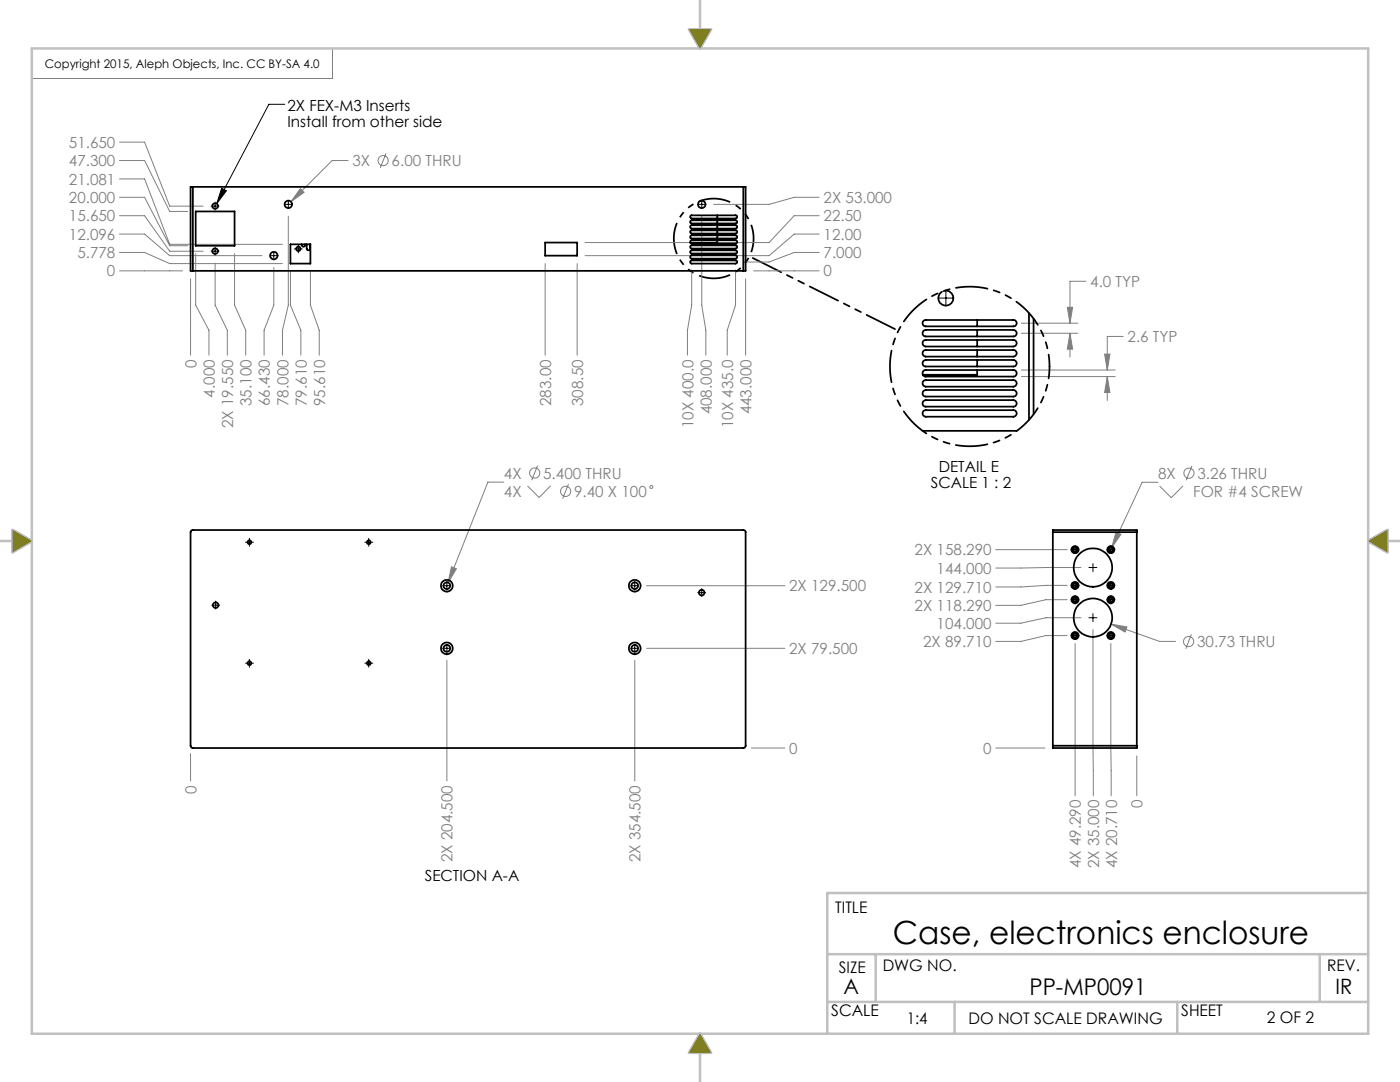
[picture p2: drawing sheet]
<svg xmlns="http://www.w3.org/2000/svg" width="279mm" height="216mm" viewBox="0 0 279 216" stroke-linecap="round" stroke-linejoin="round" font-family="sans-serif">
<path d="M66.4 9.7v6h-60.1" fill="none" stroke="#808080" stroke-width=".2"/>
<g fill="none" stroke="#c0c0c0" stroke-width=".5">
<path d="M139.7 0v5.9M6.3 9.7h266.8v196.6h-266.8zM137.5 5.9h4.4l-2.2 3.8zM0 107.9h2.5M2.5 105.8l3.8 2.1-3.8 2.3zM273.1 107.9l3.8-2.1v4.4zM276.9 107.9h2.5M273.1 178.2h-108v28.1M165.1 199.9h108M165.1 190.4h108M174.8 190.4v9.5M190.5 199.9v6.4"/>
<path d="M234.9 199.9v6.4M263.4 190.4v9.5M139.7 210.1v5.8M139.7 206.3l2.2 3.8h-4.4z"/>
</g>
<path d="M137.5 5.9l2.2 3.8 2.2-3.8zM273 108l3.9-2.2v4.4zM139.7 206.3l2.2 3.8h-4.4zM2.5 105.8l3.8 2.2-3.8 2.2z" fill-rule="evenodd" fill="#808000"/>
<g fill="none" stroke="#808080" stroke-width=".2">
<path d="M23.8 39.4h5.1l5 9.6h3.6M23.8 35.7h5.1l5 13.1h22.5M23.8 32h5.1l5 10.2h3.6M23.8 28.4h5.1l5 12.7h6.6M59.9 37.6l.8 .8-2.6 1.9zM69.5 32h-3.2l-8.2 8.3M77 30.6l-1.1 2.9M163.5 39.4h-5l-5 1.4h-11.1M23.8 54h12.6M23.8 50.4h5.1l5 2.2h22.5M23.8 46.7h5.1l5 4.3h18.4M23.8 43h5.1l5 7.1h6.6"/>
<path d="M38 55.6v15.3M39.1 50.6v10.3l2.6 5v5M42.9 52.5v8.4l2.5 5v5M46.8 50.6v10.3l2.2 5v5M54.6 53.4v7.5l-1.9 5v5M57.5 43.1v17.8l-1.1 5v5M58 54.2v6.7l2 5v5M61.9 54.2v6.7l1.8 5v5M108.8 52.6v18.3M115.2 52.6v18.3M138 53.9v7l-.8 5v5M140.1 43.1v17.8l.8 5v5"/>
<path d="M146.8 53.9v7l-1.7 5v5M148.8 55.6v15.3M150.4 54h13.1M163.5 50.4h-5l-5 1.9h-5.1M163.5 46.7h-5l-5 4.3h-36.7M163.5 43h-5l-5 5.4h-36.7M216.7 56.1h-3.2v8.4M203.8 66.5h11.3M203.8 64.5h11.3M203.8 73.8h18.8M203.8 75.1h18.8M213 61.3h1.1l-.6 3.2z"/>
<path d="M213.5 66.5l.6 3.2h-1.1zM213.5 66.5v4.8M220.5 70.7h1l-.5 3.1zM221 75.1l.5 3.2h-1zM221 75.1v4.8M224.2 67.1h-3.2v6.7M100.5 96.2h-3.1l-8 20M105.3 96.9l2.3 2.4 2.3-2.4M107.3 92.9l-1.2 2.9M113.5 96.6l-1.2 2.9M231.1 96.2h-3.2l-6 13.1M231.4 97l2.4 2.3 2.3-2.3"/>
<path d="M237.9 93l-1.2 2.8M90.1 113.1l1 .4-1.7 2.7zM129 116.9h27.6M198.7 109.7h14.3M213 119.7h-4.3l-5 1.1h-5M213 116.8h-4.3l-5 .3h-5M215.7 113.2l-17 .1M222.7 106.2l1 .4-1.8 2.7zM89.2 131.8v24M126.7 131.8v24M129 129.4h27.6M213 126.8h-4.3l-5 1.2h-5"/>
<path d="M214.6 128.4v30.4M215.7 123.3h-7l-5 1.1h-5M218.1 125.6l.1 33.2M221.7 128.4l.1 30.4M221.7 124.5l3.2 .6-.4 1zM221.7 124.5l9.7 3.5h3.2M237.8 126.6l-1.2 2.9M38 150.4v5.4M149.9 149.3h6.7M198.7 149.3h9.8M226.9 150.8v8"/>
<circle cx="76.5" cy="32.1" r="1.02"/>
<circle cx="106.7" cy="94.4" r="1.03"/>
<circle cx="112.9" cy="98" r="1.02"/>
<circle cx="130" cy="97.2" r=".29"/>
<circle cx="237.3" cy="94.4" r="1.02"/>
<circle cx="237.2" cy="128" r="1.02"/>
</g>
<path d="M150.4 47.6a8 8 0 0 0-11.8-7 8 8 0 0 0-.4 13.7 8 8 0 0 0 12.2-6.3v-.4" fill="none" stroke="#000" stroke-width=".35" stroke-dasharray="6.3 1.3 1.3 1.3 1.3 1.3" stroke-dashoffset="3.6" stroke-linecap="butt"/>
<g fill="none" stroke="#000" stroke-width=".2">
<path d="M44.2 37.6l1 .5-1.9 2.5zM56.8 20.8h-3.1l-10.4 19.8M57.5 40v1.6M140.1 40v1.6M42.1 41.1h1.6M42.1 50.1h1.6M42.9 40.3v1.6M42.9 49.3v1.6M53.9 51h1.6M54.6 50.2v1.6M56.8 40.8h1.5M58.7 49.7h1.6"/>
<path d="M59.5 48.9v1.5M139.2 40.8h1.6M187.2 59.5h3.2M188.8 58v3.1M43 119.9v1.6M49 108.2h1.6M49.8 107.4v1.6M72.8 108.2h1.6M73.6 107.4v1.6M88.4 116.9h1.6M89.2 116.1v1.6M125.9 116.9h1.6"/>
<path d="M126.7 116.1v1.6M139.2 118.3h1.6M140.1 117.4v1.6M213.7 119.7h1.6M213.7 109.7h1.6M213.7 116.8h1.6M214.6 108.9v1.6M214.6 116v1.6M214.6 118.9v1.6M217.3 113.2h1.6M218.1 112.5v1.6M220.9 119.7h1.6"/>
<path d="M220.9 109.7h1.6M220.9 116.8h1.6M221.7 108.9v1.6M221.7 116v1.6M221.7 118.9v1.6M42.3 120.8h1.6M49 132.3h1.6M49.8 131.6v1.5M72.8 132.3h1.6M73.6 131.6v1.5M88.4 129.4h1.6M89.2 128.6v1.6"/>
<path d="M125.9 129.4h1.6M126.7 128.6v1.6M213.7 126.8h1.6M214.6 126v1.6M217.3 123.3h1.6M218.1 122.4v1.6M220.9 126.8h1.6M221.7 126v1.6"/>
</g>
<path d="M149.6 51.1l29.7 14.9" fill="none" stroke="#000" stroke-width=".35" stroke-dasharray="6.3 1.3 1.3 1.3 1.3 1.3" stroke-dashoffset="-.7"/>
<path d="M44.2 37.6l1 .5-1.9 2.5z" fill="#000"/>
<path d="M90.1 113.1l-.7 3.1 1.7-2.7zM221.7 124.5l2.8 1.6 .4-1zM222.7 106.2l-.8 3.1 1.8-2.7zM59.9 37.6l-1.8 2.7 2.6-1.9zM213.5 66.5l.6 3.2h-1.1zM213 61.3h1.1l-.6 3.2zM220.5 70.7h1l-.5 3.1zM221 75.1l.5 3.2h-1z" fill="#808080"/>
<g fill="none" stroke="#000" stroke-width=".35">
<path d="M38.5 37.3h-.5v16.7h.5M38.5 37.3v16.7M38.5 37.3h109.8M148.3 37.3h.5v16.7h-.5M148.3 37.3v16.7M38.5 54h109.8M39.1 42.2h7.7v6.8h-7.7zM58 48.8h3.9v3.8h-3.9zM60.2 48.8a.35 .35 0 0 0 .3 .4 .35 .35 0 0 0 .4-.4M61.2 48.8v.8a.34 .34 0 0 0 .3 .3 .34 .34 0 0 0 .4-.3v-.8M108.8 48.4h6.4v2.6h-6.4zM137.8 43h9a.32 .32 0 0 1 .3 .3 .32 .32 0 0 1-.3 .3h-8.8l-.2-.2z"/>
<path d="M137.8 44.1l.2-.1h8.8a.32 .32 0 0 1 .3 .3 .32 .32 0 0 1-.3 .3h-8.9l-.2-.3zM137.8 45l.2-.1h8.8a.34 .34 0 0 1 .3 .4 .34 .34 0 0 1-.3 .3h-8.8l-.2-.2zM137.8 46h9a.32 .32 0 0 1 .3 .3 .32 .32 0 0 1-.3 .3h-8.8l-.2-.2zM137.8 47.1l.2-.1h8.8a.32 .32 0 0 1 .3 .3 .32 .32 0 0 1-.3 .3h-8.9l-.2-.3zM137.8 48l.2-.1h8.8a.34 .34 0 0 1 .3 .4 .34 .34 0 0 1-.3 .3h-8.8l-.2-.2zM137.8 50.1l.2-.1h8.8a.32 .32 0 0 1 .3 .3 .32 .32 0 0 1-.3 .3h-8.9l-.2-.3zM137.8 52h9a.32 .32 0 0 1 .3 .3 .32 .32 0 0 1-.3 .3h-8.8l-.2-.2zM137.8 49h9a.32 .32 0 0 1 .3 .3 .32 .32 0 0 1-.3 .3h-8.8l-.2-.2zM137.8 51l.2-.1h8.8a.34 .34 0 0 1 .3 .4 .34 .34 0 0 1-.3 .3h-8.8l-.2-.2zM143.2 43v.6M143.2 44v.6M143.2 44.9v.7"/>
<path d="M143.2 46v.6M143.2 47v.6M143.2 47.9v.5h-5.4M188.6 58a1.5 1.5 0 0 1 1.6 1.8 1.5 1.5 0 0 1-2.3 .9 1.5 1.5 0 0 1 .1-2.5M184.3 64l.4-.1h17.5a.64 .64 0 0 1 .7 .6 .64 .64 0 0 1-.7 .6h-17.5a.64 .64 0 0 1-.6-.4 .64 .64 0 0 1 .2-.7zM184.3 66l.4-.2h17.5a.65 .65 0 0 1 .7 .7 .65 .65 0 0 1-.7 .6h-17.5a.64 .64 0 0 1-.6-.4 .64 .64 0 0 1 .2-.7zM184.3 68l.4-.2h17.5a.65 .65 0 0 1 .7 .7 .65 .65 0 0 1-.7 .6h-17.5a.67 .67 0 0 1-.5-.4 .67 .67 0 0 1 .1-.7zM184.3 70l.4-.2h17.5a.65 .65 0 0 1 .7 .7 .65 .65 0 0 1-.7 .7h-17.5a.67 .67 0 0 1-.5-.5 .67 .67 0 0 1 .1-.7zM184.3 72l.4-.2h17.5a.65 .65 0 0 1 .7 .7 .65 .65 0 0 1-.7 .6h-17.5a.64 .64 0 0 1-.6-.4 .64 .64 0 0 1 .2-.7zM184.3 74l.4-.2h17.5a.65 .65 0 0 1 .7 .7 .65 .65 0 0 1-.7 .6h-17.5a.66 .66 0 0 1-.6-.4 .66 .66 0 0 1 .2-.7zM184.3 78l.4-.2h17.5a.65 .65 0 0 1 .7 .7 .65 .65 0 0 1-.7 .6h-17.5a.64 .64 0 0 1-.6-.4 .64 .64 0 0 1 .2-.7zM184.3 76l.4-.2h17.5a.65 .65 0 0 1 .7 .7 .65 .65 0 0 1-.7 .7h-17.5a.67 .67 0 0 1-.5-.5 .67 .67 0 0 1 .1-.7z"/>
<path d="M195 63.9v1.2M195 65.8v1.3M195 67.8v1.3M195 69.8v1.4M195 71.8v1.3M195 73.8v1h-10.8M205.4 62.5v21.3M206.3 63.6v19.1M184.1 86h18.8M184.3 82l.4-.2h17.5a.65 .65 0 0 1 .7 .7 .65 .65 0 0 1-.7 .6h-17.5a.67 .67 0 0 1-.5-.4 .67 .67 0 0 1 .1-.7zM184.3 80l.4-.2h17.5a.65 .65 0 0 1 .7 .7 .65 .65 0 0 1-.7 .6h-17.5a.64 .64 0 0 1-.6-.4 .64 .64 0 0 1 .2-.7zM38.2 105.9l.2-.1h110l.4 .3v42.9l-.5 .3-110-.1-.3-.4v-42.6z"/>
<path d="M210.1 106.2v-.4h16.8v.4M210.1 106.2h16.8M210.1 106.2v42.6M226.9 106.2v42.6M210.1 148.8v.5h16.8v-.5M210.1 148.8h16.8"/>
<circle cx="42.9" cy="41.1" r=".56"/>
<circle cx="42.9" cy="50.1" r=".56"/>
<circle cx="54.6" cy="51" r=".74"/>
<circle cx="57.5" cy="40.8" r=".73"/>
<circle cx="59.5" cy="49.6" r=".43"/>
<circle cx="140.1" cy="40.8" r=".74"/>
<circle cx="49.8" cy="108.2" r=".38"/>
<circle cx="73.6" cy="108.2" r=".38"/>
<circle cx="89.2" cy="116.9" r="1.18"/>
<circle cx="89.2" cy="116.9" r=".67"/>
<circle cx="126.7" cy="116.9" r="1.18"/>
<circle cx="126.7" cy="116.9" r=".67"/>
<circle cx="140" cy="118.2" r=".56"/>
<circle cx="214.5" cy="116.8" r=".41"/>
<circle cx="214.5" cy="109.7" r=".41"/>
<circle cx="214.5" cy="119.7" r=".41"/>
<circle cx="214.5" cy="116.8" r=".72"/>
<circle cx="214.5" cy="119.7" r=".72"/>
<circle cx="214.5" cy="109.7" r=".72"/>
<circle cx="218.1" cy="113.2" r="3.8"/>
<circle cx="221.7" cy="116.8" r=".41"/>
<circle cx="221.7" cy="109.7" r=".41"/>
<circle cx="221.7" cy="119.7" r=".41"/>
<circle cx="221.7" cy="116.8" r=".72"/>
<circle cx="221.7" cy="119.7" r=".72"/>
<circle cx="221.7" cy="109.7" r=".72"/>
<circle cx="43.1" cy="120.8" r=".56"/>
<circle cx="49.8" cy="132.3" r=".38"/>
<circle cx="73.6" cy="132.3" r=".38"/>
<circle cx="89.2" cy="129.4" r="1.19"/>
<circle cx="89.2" cy="129.4" r=".68"/>
<circle cx="126.7" cy="129.4" r="1.19"/>
<circle cx="126.7" cy="129.4" r=".68"/>
<circle cx="214.5" cy="126.8" r=".41"/>
<circle cx="214.5" cy="126.8" r=".72"/>
<circle cx="218.1" cy="123.3" r="3.9"/>
<circle cx="221.7" cy="126.8" r=".41"/>
<circle cx="221.7" cy="126.8" r=".72"/>
</g>
<path d="M209.5 73.1l-.4-3.1-.9-3-1.5-2.8-1.9-2.4-2.4-1.9-2.8-1.5-3-.9-3.1-.3-3.1 .3-3 .9-2.7 1.5-2.4 2-2.1 2.5-1.4 2.7-.9 3-.3 3.1 .3 3.1 .9 3 1.5 2.7 2 2.4 2.4 2 2.8 1.4 2.9 .9 3.1 .3 3.2-.3 3-.9 2.8-1.5 2.3-1.9 2-2.5 1.5-2.7 .8-3 .4-3.1" fill="none" stroke="#000" stroke-width=".35" stroke-dasharray="6.3 1.3 1.3 1.3 1.3 1.3" stroke-dashoffset="4"/>
<text font-size="6.4" x="178.2" y="188.4">Case, electronics enclosure</text>
<text font-size="4.6" x="205.5" y="198.5">PP-MP0091</text>
<g font-size="4.2">
<text x="168.4" y="198.4">A</text>
<text x="266.5" y="198.4">IR</text>
</g>
<g font-size="3.2">
<text x="166.7" y="182.1">TITLE</text>
<text x="167.4" y="194.1">SIZE</text>
<text x="176.2" y="193.8">DWG NO.</text>
<text x="264.9" y="193.8">REV.</text>
<text x="165.9" y="202.8">SCALE</text>
<text x="235.7" y="202.8">SHEET</text>
<text x="181" y="204.4">1:4</text>
<text x="193.3" y="204.3">DO NOT SCALE DRAWING</text>
<text x="252.8" y="204">2 OF 2</text>
</g>
<g font-size="3">
<text x="57.4" y="22.1">2X FEX-M3 Inserts</text>
<text x="57.4" y="25.4">Install from other side</text>
<text x="187.4" y="94.2">DETAIL E</text>
<text x="185.8" y="97.5">SCALE 1 : 2</text>
<text x="84.8" y="175.9">SECTION A-A</text>
</g>
<g font-size="3" fill="#808080">
<text x="13.7" y="29.5">51.650</text>
<text x="13.7" y="33.2">47.300</text>
<text x="70.3" y="33.2">3X</text>
<text x="78.2" y="33.2">6.00 THRU</text>
<text x="13.7" y="36.8">21.081</text>
<text x="13.7" y="40.5">20.000</text>
<text x="164.4" y="40.5">2X 53.000</text>
<text x="13.7" y="47.8">12.096</text>
<text x="13.7" y="44.2">15.650</text>
<text x="164.4" y="47.8">12.00</text>
<text x="164.4" y="44.2">22.50</text>
<text x="15.4" y="51.5">5.778</text>
<text x="164.4" y="51.5">7.000</text>
<text x="21.3" y="55.2">0</text>
<text x="164.4" y="55.2">0</text>
<text x="217.6" y="57.2">4.0 TYP</text>
<text x="225" y="68.3">2.6 TYP</text>
<text x="39.2" y="73.4" transform="rotate(-90 39.2 73.4)">0</text>
<text x="42.9" y="79.3" transform="rotate(-90 42.9 79.3)">4.000</text>
<text x="50.2" y="81" transform="rotate(-90 50.2 81)">35.100</text>
<text x="53.9" y="81" transform="rotate(-90 53.9 81)">66.430</text>
<text x="57.5" y="81" transform="rotate(-90 57.5 81)">78.000</text>
<text x="61.2" y="81" transform="rotate(-90 61.2 81)">79.610</text>
<text x="64.9" y="81" transform="rotate(-90 64.9 81)">95.610</text>
<text x="110" y="81" transform="rotate(-90 110 81)">283.00</text>
<text x="116.4" y="81" transform="rotate(-90 116.4 81)">308.50</text>
<text x="142.1" y="82.7" transform="rotate(-90 142.1 82.7)">408.000</text>
<text x="150" y="82.7" transform="rotate(-90 150 82.7)">443.000</text>
<text x="46.5" y="85.4" transform="rotate(-90 46.5 85.4)">2X 19.550</text>
<text x="138.4" y="85.4" transform="rotate(-90 138.4 85.4)">10X 400.0</text>
<text x="146.3" y="85.4" transform="rotate(-90 146.3 85.4)">10X 435.0</text>
<text x="100.6" y="95.5">4X</text>
<text x="108.4" y="95.5">5.400 THRU</text>
<text x="231.1" y="95.5">8X</text>
<text x="239" y="95.5">3.26 THRU</text>
<text x="100.6" y="99.1">4X</text>
<text x="114.6" y="99.1">9.40 X 100</text>
<text x="238.2" y="99.2">FOR #4 SCREW</text>
<text x="182.5" y="110.8">2X 158.290</text>
<text x="157.5" y="118">2X 129.500</text>
<text x="182.5" y="118.2">2X 129.710</text>
<text x="186.9" y="114.5">144.000</text>
<text x="182.5" y="121.9">2X 118.290</text>
<text x="186.9" y="125.5">104.000</text>
<text x="157.5" y="130.5">2X 79.500</text>
<text x="184.2" y="129.1">2X 89.710</text>
<text x="238.9" y="129.1">30.73 THRU</text>
<text x="157.5" y="150.4">0</text>
<text x="196.2" y="150.4">0</text>
<text x="39.2" y="158.4" transform="rotate(-90 39.2 158.4)">0</text>
<text x="228" y="161.3" transform="rotate(-90 228 161.3)">0</text>
<text x="90.3" y="172" transform="rotate(-90 90.3 172)">2X 204.500</text>
<text x="127.8" y="172" transform="rotate(-90 127.8 172)">2X 354.500</text>
<text x="215.7" y="173.3" transform="rotate(-90 215.7 173.3)">4X 49.290</text>
<text x="219.4" y="173.3" transform="rotate(-90 219.4 173.3)">2X 35.000</text>
<text x="222.9" y="173.3" transform="rotate(-90 222.9 173.3)">4X 20.710</text>
</g>
<text font-size="2.4" x="8.9" y="13.6">Copyright 2015, Aleph Objects, Inc. CC BY-SA 4.0</text>
</svg>
